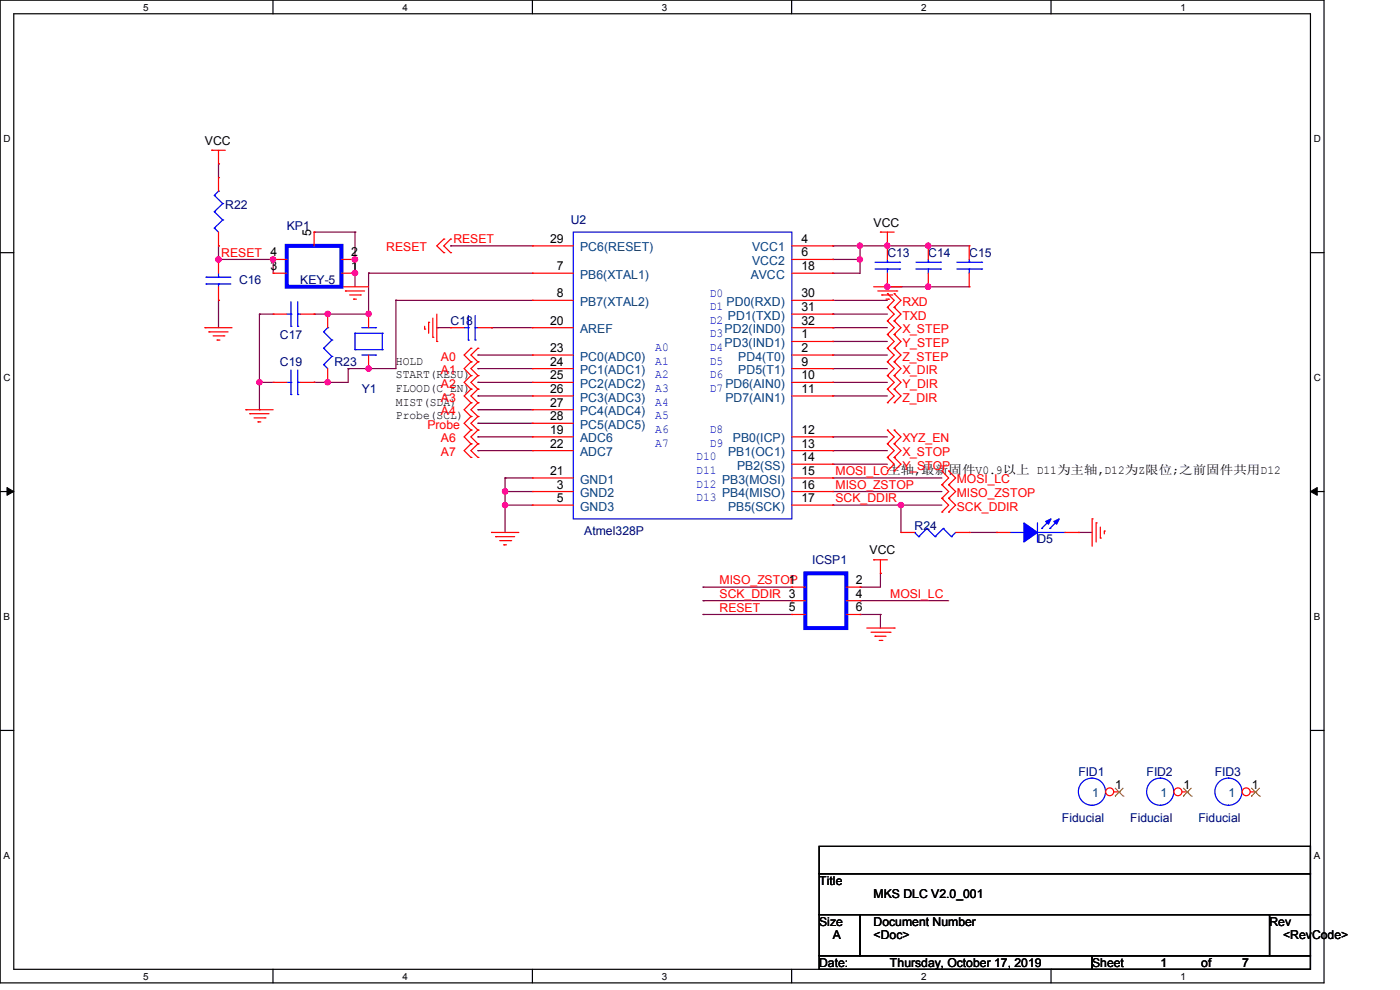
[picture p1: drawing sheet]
<svg xmlns="http://www.w3.org/2000/svg" width="297mm" height="210mm" viewBox="0 0 297 210" stroke-linecap="round" stroke-linejoin="round" font-family="sans-serif">
<path d="M0 0h280.9v208.5h-280.9zM2.9 2.9h275.1v202.7h-275.1z" fill="none" stroke="#000" stroke-width=".25"/>
<g fill="#fff">
<path d="M30.4 .3h1.1v2.4h-1.1z"/>
<path d="M30.4 205.9h1.1v2.3h-1.1z"/>
</g>
<path d="M57.9 0v2.9M57.9 205.6v2.9" fill="none" stroke="#000" stroke-width=".25"/>
<g fill="#fff">
<path d="M85.4 .3h1.1v2.4h-1.1z"/>
<path d="M85.4 205.9h1.1v2.3h-1.1z"/>
</g>
<path d="M112.9 0v2.9M112.9 205.6v2.9" fill="none" stroke="#000" stroke-width=".25"/>
<g fill="#fff">
<path d="M140.4 .3h1.2v2.4h-1.2z"/>
<path d="M140.4 205.9h1.2v2.3h-1.2z"/>
</g>
<path d="M167.9 0v2.9M167.9 205.6v2.9" fill="none" stroke="#000" stroke-width=".25"/>
<g fill="#fff">
<path d="M195.4 .3h1.2v2.4h-1.2z"/>
<path d="M195.4 205.9h1.2v2.3h-1.2z"/>
</g>
<path d="M223 0v2.9M223 205.6v2.9" fill="none" stroke="#000" stroke-width=".25"/>
<g fill="#fff">
<path d="M250.4 .3h1.2v2.4h-1.2z"/>
<path d="M250.4 205.9h1.2v2.3h-1.2z"/>
<path d="M.8 28.2h1.4v2.4h-1.4z"/>
<path d="M278.7 28.2h1.5v2.4h-1.5z"/>
<path d="M.8 78.9h1.4v2.3h-1.4z"/>
<path d="M278.7 78.9h1.5v2.3h-1.5z"/>
</g>
<path d="M0 53.6h2.9M278 53.6h2.9" fill="none" stroke="#000" stroke-width=".25"/>
<g fill="#fff">
<path d="M.8 129.6h1.3v2.3h-1.3z"/>
<path d="M278.7 129.6h1.4v2.3h-1.4z"/>
</g>
<path d="M0 104.3h2.9M278 104.3h2.9" fill="none" stroke="#000" stroke-width=".25"/>
<path d="M1.5 103.4l1.4 .9-1.4 .8zM278 104.3l1.4-.9v1.7z" fill="#000" stroke="#000" stroke-width=".21"/>
<g fill="#fff">
<path d="M.8 180.3h1.3v2.3h-1.3z"/>
<path d="M278.7 180.3h1.4v2.3h-1.4z"/>
</g>
<path d="M0 154.9h2.9M278 154.9h2.9M173.8 179.5h104.2v5.8h-104.2zM173.8 185.3h104.2v8.7h-104.2zM173.8 194h8.7v8.7h-8.7zM182.5 194h86.8v8.7h-86.8zM269.3 194h8.7v8.7h-8.7zM173.8 202.7h57.9v2.9h-57.9zM231.7 202.7h46.3v2.9h-46.3z" fill="none" stroke="#000" stroke-width=".25"/>
<g fill="none" stroke="#800040" stroke-width=".25">
<path d="M46.4 34.8h.1M46.4 34.8v2.9M46.4 52.2h.1M46.4 55h.1M46.4 55h11.6M46.4 52.2v2.8M58 55h.1M58 55v3M66.6 49.2h.1M66.6 49.2h8.7M75.3 49.2h.1M75.3 58h.1"/>
<path d="M75.3 55h.1M75.3 49.2v11.6M78.2 58h.1M78.2 58h34.7M78.2 58v8.6h-11.6M95.6 52.2h.1M95.6 52.2h17.3M176.7 58h.1M176.7 55h.1M176.7 52.2h.1M176.7 52.2h28.9M176.7 55h5.8"/>
<path d="M182.5 52.2h.1M182.5 55h.1M182.5 52.2v5.8h-5.8M188.3 52.2h.1M196.9 52.2h.1M46.4 63.7h.1M46.4 63.7v5.8M55 66.6h.1M55 66.6h3M55 66.6v20.3M66.6 66.6h.1M69.5 66.6h.1"/>
<path d="M73.9 78.2h.1M73.9 78.2v2.9h-7.3M78.2 78.2h.1M84 63.7h.1M84 63.7v14.5h-10.1M84 63.7h28.9M92.7 69.5h.1M92.7 69.5h2.9M101.4 75.3h.1M101.4 78.2h.1M101.4 78.2h11.5M101.4 75.3h11.5"/>
<path d="M104.3 69.5h.1M104.3 69.5h8.6M176.7 63.7h.1M176.7 66.6h.1M176.7 69.5h.1M176.7 72.4h.1M176.7 75.3h.1M176.7 78.2h.1M176.7 66.6h11.6M176.7 78.2h11.6M176.7 63.7h11.6M176.7 69.5h11.6"/>
<path d="M176.7 72.4h11.6M176.7 75.3h11.6M188.3 60.8h.1M188.3 60.8h17.3M196.9 60.8h.1M55 81.1h.1M55 86.9h.1M55 81.1h3M66.6 81.1h.1M69.5 81.1h.1M101.4 81.1h.1M101.4 84h.1"/>
<path d="M101.4 86.9h.1M101.4 89.8h.1M101.4 92.7h.1M101.4 95.6h.1M101.4 81.1h11.5M101.4 84h11.5M101.4 92.7h11.5M101.4 95.6h11.5M101.4 86.9h11.5M101.4 89.8h11.5M176.7 81.1h.1M176.7 84h.1"/>
<path d="M176.7 92.7h.1M176.7 95.6h.1M176.7 98.5h.1M176.7 81.1h11.6M176.7 84h11.6M176.7 92.7h11.6M176.7 95.6h11.6M176.7 98.5h11.6M107.1 101.4h.1M107.1 107.1h.1M107.1 104.3h.1M107.1 101.4h5.8"/>
<path d="M107.1 101.4v11.5M107.1 107.1h5.8M107.1 104.3h5.8M176.7 101.4h.1M176.7 104.3h.1M176.7 107.1h.1M176.7 101.4h23.1M176.7 107.1h23.1M176.7 104.3h23.1M191.1 107.1h.1M191.1 107.1v5.8M205.6 112.9h5.8"/>
<path d="M211.4 112.9h.1M228.8 112.9h.1M228.8 112.9h2.9M149.1 127.4h.1M149.1 124.5h.1M149.1 130.3h.1M149.1 127.4h18.9M149.1 124.5h18.9M149.1 130.3h18.9M182.5 127.4h.1M182.5 124.5h.1M182.5 130.3h.1"/>
<path d="M182.5 127.4h18.8M182.5 130.3h4.3M186.8 121.6h.1M186.8 130.3h.1M186.8 121.6v2.9h-4.3M186.8 130.3v2.9"/>
</g>
<g fill="#f0f" stroke="#f0f" stroke-width=".25">
<circle cx="196.9" cy="60.8" r=".56"/>
<circle cx="188.2" cy="60.8" r=".56"/>
<circle cx="196.9" cy="52.1" r=".55"/>
<circle cx="188.2" cy="52.1" r=".55"/>
<circle cx="182.4" cy="55" r=".55"/>
<circle cx="75.3" cy="57.9" r=".56"/>
<circle cx="46.3" cy="55" r=".56"/>
<circle cx="57.9" cy="55" r=".55"/>
<circle cx="75.3" cy="55" r=".56"/>
<circle cx="107.1" cy="107.1" r=".55"/>
<circle cx="78.2" cy="78.2" r=".55"/>
<circle cx="78.2" cy="66.6" r=".55"/>
<circle cx="69.5" cy="66.6" r=".55"/>
<circle cx="69.5" cy="81.1" r=".55"/>
<circle cx="191.1" cy="107.1" r=".56"/>
<circle cx="182.4" cy="52.1" r=".55"/>
<circle cx="107.1" cy="104.2" r=".56"/>
<circle cx="55" cy="81.1" r=".55"/>
</g>
<g fill="none" stroke="#f00" stroke-width=".25">
<path d="M44.9 31.9h.1M44.9 31.9h2.9M46.4 34.8h.1M46.4 31.9v2.9M94.1 50.7h.1M94.1 53.6h.1M94.1 50.7l-1.4 1.5 1.4 1.4M95.6 50.7h.1M95.6 53.6h.1M95.6 50.7l-1.5 1.5 1.5 1.4M186.8 49.2h.1M186.8 49.2h2.9"/>
<path d="M188.3 52.2h.1M188.3 49.2v3M205.6 52.2h.1M205.6 52.2v2.8M205.6 58v2.8M43.5 69.5h.1M43.5 69.5h5.7M44.3 70.4h.1M44.3 70.4h4.1M45.2 71.2h2.3M46.1 72.1h.1M46.1 72.1h.6"/>
<path d="M47.5 71.2h.1M72.4 60.8h.1M72.4 60.8h5.8M73.3 61.7h.1M73.3 61.7h4M74.2 62.6h2.3M75 63.5h.1M75 63.5h.6M76.5 62.6h.1M90.1 69.8h.1M90.1 69.2v.6M90.9 68.4h.1"/>
<path d="M90.9 68.4v2.3M91.8 71.5h.1M91.8 67.5v4M92.7 72.4h.1M92.7 66.6v5.8M99.9 79.7h.1M99.9 76.8h.1M99.9 73.9h.1M99.9 79.7l-1.4 1.4 1.4 1.4M99.9 76.8l-1.4 1.4 1.4 1.5M99.9 73.9l-1.4 1.4 1.4 1.5M101.4 79.7h.1"/>
<path d="M101.4 76.8h.1M101.4 73.9h.1M101.4 79.7l-1.5 1.4 1.5 1.4M101.4 76.8l-1.5 1.4 1.5 1.5M101.4 73.9l-1.5 1.4 1.5 1.5M185.3 60.8h5.8M186.2 61.7h4M187.1 62.6h.1M187.1 62.6h2.3M188 63.5h.5M188.3 73.9h.1M188.3 76.8h.1"/>
<path d="M188.3 71h.1M188.3 79.7h.1M188.3 68.1h.1M188.3 65.2h.1M188.3 62.3h.1M188.3 73.9l1.4 1.4-1.4 1.5M188.3 71l1.4 1.4-1.4 1.5M188.3 79.7l1.4 1.4-1.4 1.4M188.3 76.8l1.4 1.4-1.4 1.5M188.3 68.1l1.4 1.4-1.4 1.5M188.3 65.2l1.4 1.4-1.4 1.5M188.3 62.3l1.4 1.4-1.4 1.5"/>
<path d="M188.5 63.5h.1M189.7 73.9h.1M189.7 76.8h.1M189.7 71h.1M189.7 79.7h.1M189.7 68.1h.1M189.7 65.2h.1M189.7 62.3h.1M189.7 73.9l1.4 1.4-1.4 1.5M189.7 71l1.4 1.4-1.4 1.5M189.7 79.7l1.4 1.4-1.4 1.4M189.7 76.8l1.4 1.4-1.4 1.5"/>
<path d="M189.7 68.1l1.4 1.4-1.4 1.5M189.7 65.2l1.4 1.4-1.4 1.5M189.7 62.3l1.4 1.4-1.4 1.5M190.2 61.7h.1M191.1 60.8h.1M205.6 60.8h.1M52.2 86.9h.1M52.2 86.9h5.8M53 87.8h.1M53 87.8h4.1M53.9 88.6h2.3M54.7 89.5h.1"/>
<path d="M54.7 89.5h.6M56.2 88.6h.1M99.9 88.3h.1M99.9 91.2h.1M99.9 82.5h.1M99.9 85.4h.1M99.9 94.1h.1M99.9 97h.1M99.9 88.3l-1.4 1.5 1.4 1.4M99.9 82.5l-1.4 1.5 1.4 1.4M99.9 85.4l-1.4 1.5 1.4 1.4M99.9 91.2l-1.4 1.5 1.4 1.4"/>
<path d="M99.9 94.1l-1.4 1.5 1.4 1.4M101.4 88.3h.1M101.4 91.2h.1M101.4 82.5h.1M101.4 85.4h.1M101.4 94.1h.1M101.4 97h.1M101.4 88.3l-1.5 1.5 1.5 1.4M101.4 82.5l-1.5 1.5 1.5 1.4M101.4 85.4l-1.5 1.5 1.5 1.4M101.4 91.2l-1.5 1.5 1.5 1.4M101.4 94.1l-1.5 1.5 1.5 1.4"/>
<path d="M188.3 91.2h.1M188.3 94.1h.1M188.3 82.5h.1M188.3 85.4h.1M188.3 97h.1M188.3 99.9h.1M188.3 91.2l1.4 1.5-1.4 1.4M188.3 82.5l1.4 1.5-1.4 1.4M188.3 94.1l1.4 1.5-1.4 1.4M188.3 97l1.4 1.5-1.4 1.4M189.7 91.2h.1M189.7 94.1h.1"/>
<path d="M189.7 82.5h.1M189.7 85.4h.1M189.7 97h.1M189.7 99.9h.1M189.7 91.2l1.4 1.5-1.4 1.4M189.7 82.5l1.4 1.5-1.4 1.4M189.7 94.1l1.4 1.5-1.4 1.4M189.7 97l1.4 1.5-1.4 1.4M199.8 99.9h.1M199.8 99.9l1.5 1.5-1.5 1.4M201.3 99.9h.1M201.3 99.9l1.4 1.5-1.4 1.4"/>
<path d="M104.3 112.9h.1M104.3 112.9h5.8M105.2 113.8h.1M105.2 113.8h4M106 114.7h2.3M106.9 115.6h.1M106.9 115.6h.5M108.3 114.7h.1M185.3 118.7h.1M185.3 118.7h3M186.8 118.7v2.9M199.8 102.8h.1"/>
<path d="M199.8 105.7h.1M199.8 108.6h.1M199.8 105.7l1.5 1.4-1.5 1.5M199.8 102.8l1.5 1.5-1.5 1.4M201.3 102.8h.1M201.3 105.7h.1M201.3 108.6h.1M201.3 102.8l1.4 1.5-1.4 1.4M201.3 105.7l1.4 1.4-1.4 1.5M231.7 110.1h.1M231.7 110.1v5.8M232.5 110.9h.1"/>
<path d="M232.5 110.9v4.1M233.4 114.1h.1M233.4 111.8v2.3M234.3 112.6h.1M234.3 112.6v.6M183.9 133.2h5.8M184.8 134.1h4M185.6 135h.1M185.6 135h2.4M186.5 135.8h.6M186.8 121.6h.1M187.1 135.8h.1"/>
<path d="M188.8 134.1h.1M189.7 133.2h.1"/>
</g>
<g fill="none" stroke="#00f" stroke-width=".25">
<path d="M203 57.1h5.2M203 55.6h5.2M205.6 55.6h.1M205.6 57.1h.1M205.6 55v.6M205.6 57.1v.9M208.2 57.1h.1M208.2 55.6h.1"/>
<circle cx="231.6" cy="167.9" r="2.88"/>
</g>
<circle cx="235.4" cy="168" r=".84" fill="#fff" stroke="#f00" stroke-width=".25"/>
<g fill="none" stroke="#f00" stroke-width=".25">
<path d="M46.4 55h.1M46.4 55v3M188.3 52.2h.1M188.3 52.2v2.8M188.3 58v2.8M196.9 52.2h.1M196.9 52.2v2.8M196.9 58v2.8M46.4 63.7h.1M46.4 60.8v2.9M58 66.6h.1M58 66.6h2.8"/>
<path d="M63.7 66.6h2.9M66.6 66.6h.1M78.2 78.2h.1M78.2 66.6h.1M78.2 66.6v2.9M78.2 75.3v2.9M95.6 69.5h.1M95.6 69.5h2.9M101.4 69.5h2.9M104.3 69.5h.1M188.3 60.8h.1M196.9 60.8h.1"/>
<path d="M58 81.1h.1M58 81.1h2.8M63.7 81.1h2.9M66.6 81.1h.1M168 124.5h.1M168 127.4h.1M168 130.3h.1M168 124.5h2.9M168 127.4h2.9M168 130.3h2.9M179.5 124.5h3M179.5 127.4h3"/>
<path d="M179.5 130.3h3M182.5 124.5h.1M182.5 127.4h.1M182.5 130.3h.1M236.3 168h1.1M237.4 168h.1"/>
</g>
<path d="M236.5 168.9h.1M236.5 167.1l1.8 1.8M238.3 168.9h.1M238.3 167.1l-1.8 1.8" fill="none" stroke="#804000" stroke-width=".21"/>
<g fill="none" stroke="#00f" stroke-width=".25">
<path d="M43.7 58.8h.1M43.7 58.8h5.3M46.4 58.8h.1M46.4 58v.8M185.6 57.1h5.2M185.6 55.6h5.2M188.3 55.6h.1M188.3 57.1h.1M188.3 55v.6M188.3 57.1v.9M190.8 57.1h.1M190.8 55.6h.1"/>
<path d="M194.3 57.1h5.2M194.3 55.6h5.2M196.9 55.6h.1M196.9 57.1h.1M196.9 55v.6M196.9 57.1v.9M199.5 57.1h.1M199.5 55.6h.1M43.7 60.2h.1M43.7 60.2h5.3M46.4 60.2h.1M46.4 60.2v.6"/>
<path d="M60.8 66.6h.9M61.7 69.2h.1M61.7 66.6h.1M61.7 64v5.2M61.7 78.5v5.2M63.2 66.6h.1M63.2 69.2h.1M63.2 64v5.2M63.2 78.5v5.2M63.2 66.6h.5M75.3 70.7h.1M75.3 74.2h.1"/>
<path d="M75.3 74.2h5.8M75.3 70.7h5.8M75.3 70.7v3.5M76.8 69.5h2.9M76.8 75.3h2.9M79.7 75.3h.1M79.7 69.5h.1M81.1 74.2h.1M81.1 70.7h.1M81.1 70.7v3.5M98.5 69.5h.9M99.4 72.1h.1"/>
<path d="M99.4 69.5h.1M99.4 66.9v5.2M100.8 69.5h.1M100.8 72.1h.1M100.8 69.5h.6M100.8 66.9v5.2M60.8 81.1h.9M61.7 83.7h.1M61.7 81.1h.1M63.2 81.1h.1M63.2 83.7h.1M63.2 81.1h.5"/>
<circle cx="246.1" cy="167.9" r="2.88"/>
</g>
<path d="M170.9 121.6h8.6v11.6h-8.6z" fill="none" stroke="#00f" stroke-width=".85"/>
<circle cx="249.9" cy="168" r=".84" fill="#fff" stroke="#f00" stroke-width=".25"/>
<g fill="none" stroke="#f00" stroke-width=".25">
<path d="M46.4 37.7h.1M46.4 37.7v2.9M46.4 52.2h.1M46.4 49.2v3M58 58h.1M58 55h.1M58 58h2.8M58 55h2.8M66.6 49.2h.1M66.6 49.2v3M72.4 58h2.9M72.4 55h2.9"/>
<path d="M75.3 58h.1M75.3 55h.1M112.9 52.2h.1M112.9 58h.1M112.9 58h8.7M112.9 52.2h8.7M168 58h8.7M168 55h8.7M168 52.2h8.7M176.7 52.2h.1M176.7 55h.1M176.7 58h.1"/>
<path d="M112.9 63.7h.1M112.9 69.5h.1M112.9 75.3h.1M112.9 78.2h.1M112.9 63.7h8.7M112.9 69.5h8.7M112.9 75.3h8.7M112.9 78.2h8.7M168 63.7h8.7M168 69.5h8.7M168 72.4h8.7M168 75.3h8.7"/>
<path d="M168 78.2h8.7M168 66.6h8.7M176.7 72.4h.1M176.7 75.3h.1M176.7 78.2h.1M176.7 63.7h.1M176.7 66.6h.1M176.7 69.5h.1M112.9 81.1h.1M112.9 84h.1M112.9 86.9h.1M112.9 89.8h.1"/>
<path d="M112.9 92.7h.1M112.9 95.6h.1M112.9 81.1h8.7M112.9 84h8.7M112.9 92.7h8.7M112.9 95.6h8.7M112.9 86.9h8.7M112.9 89.8h8.7M168 81.1h8.7M168 84h8.7M168 92.7h8.7M168 95.6h8.7"/>
<path d="M168 98.5h8.7M176.7 81.1h.1M176.7 84h.1M176.7 92.7h.1M176.7 95.6h.1M176.7 98.5h.1M112.9 101.4h.1M112.9 104.3h.1M112.9 107.1h.1M112.9 101.4h8.7M112.9 104.3h8.7M112.9 107.1h8.7"/>
<path d="M168 101.4h8.7M168 104.3h8.7M168 107.1h8.7M176.7 101.4h.1M176.7 104.3h.1M176.7 107.1h.1M191.1 112.9h.1M191.1 112.9h2.9M202.7 112.9h2.9M205.6 112.9h.1M211.4 112.9h.1M211.4 112.9h2.9"/>
<path d="M225.9 112.9h2.9M228.8 112.9h.1M250.8 168h1.1M251.9 168h.1"/>
</g>
<path d="M251 168.9h.1M251 167.1l1.8 1.8M252.8 168.9h.1M252.8 167.1l-1.8 1.8" fill="none" stroke="#804000" stroke-width=".21"/>
<g fill="none" stroke="#00f" stroke-width=".25">
<path d="M45.5 48.4h.1M45.5 44.9h.1M45.5 41.4h.1M45.5 48.4l.9 .8M45.5 44.9l1.7 1.8M45.5 41.4l1.7 1.8M46.4 40.6h.1M46.4 40.6l-.9 .8M47.2 46.7h.1M47.2 43.2h.1M47.2 46.7l-1.7 1.7M47.2 43.2l-1.7 1.7"/>
<path d="M121.6 49.2h46.4v60.9h-46.4zM194 112.9h.1M194 112.9l.9 .9M194.9 113.8h.1M196.6 112.1h.1M196.6 112.1l1.8 1.7M196.6 112.1l-1.7 1.7M198.4 113.8h.1M200.1 112.1h.1M200.1 112.1l1.7 1.7M200.1 112.1l-1.7 1.7M201.8 113.8h.1"/>
<path d="M202.7 112.9l-.9 .9M214.3 112.9h2.9M217.2 112.9h.1M220.1 115h.1M220.1 110.9v4.1M220.1 112.9h5.8M221 112.1h.1M222.7 112.1h.1M222.7 110.4l-1.7 1.7M224.5 110.4l-1.8 1.7M225.9 112.9h.1"/>
<circle cx="260.6" cy="167.9" r="2.88"/>
</g>
<g fill="#00f" stroke="#00f" stroke-width=".25">
<path d="M217.2 110.9l2.9 2-2.9 2.1z" fill-rule="evenodd"/>
<path d="M223.6 110.6l1.1-.5-.5 1.1z" fill-rule="evenodd"/>
<path d="M221.8 110.6l1.2-.5-.6 1.1z" fill-rule="evenodd"/>
</g>
<path d="M60.8 52.2h11.6v8.6h-11.6z" fill="none" stroke="#00f" stroke-width=".85"/>
<circle cx="264.4" cy="168" r=".84" fill="#fff" stroke="#f00" stroke-width=".25"/>
<path d="M69.5 66.6h.1M69.5 66.6v2.9M69.5 78.2v2.9M69.5 81.1h.1M265.3 168h1.1M266.4 168h.1" fill="none" stroke="#f00" stroke-width=".25"/>
<path d="M265.5 168.9h.1M265.5 167.1l1.7 1.8M267.2 168.9h.1M267.2 167.1l-1.7 1.8" fill="none" stroke="#804000" stroke-width=".21"/>
<path d="M68.7 77.3h.1M68.7 73.9h.1M68.7 70.4h.1M68.7 77.3l.8 .9M68.7 73.9l1.7 1.7M68.7 70.4l1.7 1.7M69.5 69.5h.1M69.5 69.5l-.8 .9M70.4 75.6h.1M70.4 72.1h.1M70.4 75.6l-1.7 1.7M70.4 72.1l-1.7 1.8" fill="none" stroke="#00f" stroke-width=".25"/>
<g fill="#f0f" stroke="#f0f" stroke-width=".25">
<circle cx="196.9" cy="60.8" r=".56"/>
<circle cx="188.2" cy="60.8" r=".56"/>
<circle cx="196.9" cy="52.1" r=".55"/>
<circle cx="188.2" cy="52.1" r=".55"/>
<circle cx="182.4" cy="55" r=".55"/>
<circle cx="75.3" cy="57.9" r=".56"/>
<circle cx="46.3" cy="55" r=".56"/>
<circle cx="57.9" cy="55" r=".55"/>
<circle cx="75.3" cy="55" r=".56"/>
<circle cx="107.1" cy="107.1" r=".55"/>
<circle cx="78.2" cy="78.2" r=".55"/>
<circle cx="78.2" cy="66.6" r=".55"/>
<circle cx="69.5" cy="66.6" r=".55"/>
<circle cx="69.5" cy="81.1" r=".55"/>
<circle cx="191.1" cy="107.1" r=".56"/>
<circle cx="182.4" cy="52.1" r=".55"/>
<circle cx="107.1" cy="104.2" r=".56"/>
<circle cx="55" cy="81.1" r=".55"/>
</g>
<g font-size="2.6">
<text x="43.5" y="30.7">VCC</text>
<text x="66" y="50.1" transform="rotate(-90 66 50.1)">5</text>
<text x="116.7" y="51.5">29</text>
<text x="170" y="51.5">4</text>
<text x="185.3" y="48.1">VCC</text>
<text x="57.4" y="57.3">3</text>
<text x="74.5" y="57.3">1</text>
<text x="74.5" y="54.4">2</text>
<text x="118.1" y="57.3">7</text>
<text x="170" y="54.4">6</text>
<text x="170" y="57.3">18</text>
<text x="118.1" y="63.1">8</text>
<text x="170" y="63.1">30</text>
<text x="170" y="66">31</text>
<text x="116.7" y="68.9">20</text>
<text x="170" y="71.8">1</text>
<text x="170" y="68.9">32</text>
<text x="84" y="77.4">HOLD</text>
<text x="116.7" y="74.7">23</text>
<text x="116.7" y="77.6">24</text>
<text x="170" y="74.7">2</text>
<text x="170" y="77.6">9</text>
<text x="84" y="80.3">START(RESU)</text>
<text x="84" y="83.2">FLOOD(C_EN)</text>
<text x="116.7" y="80.5">25</text>
<text x="116.7" y="83.4">26</text>
<text x="170" y="80.5">10</text>
<text x="170" y="83.4">11</text>
<text x="84" y="86.1">MIST(SDA)</text>
<text x="84" y="89">Probe(SCL)</text>
<text x="116.7" y="86.3">27</text>
<text x="116.7" y="89.2">28</text>
<text x="116.7" y="92">19</text>
<text x="116.7" y="95">22</text>
<text x="170" y="92">12</text>
<text x="170" y="95">13</text>
<text x="116.7" y="100.8">21</text>
<text x="170" y="97.8">14</text>
<text x="170" y="100.8">15</text>
<text x="118.1" y="103.6">3</text>
<text x="118.1" y="106.5">5</text>
<text x="170" y="103.6">16</text>
<text x="170" y="106.5">17</text>
<text x="184.5" y="117.6">VCC</text>
<text x="167.4" y="123.9">1</text>
<text x="181.6" y="123.9">2</text>
<text x="167.4" y="129.7">5</text>
<text x="181.6" y="126.8">4</text>
<text x="181.6" y="129.7">6</text>
<text x="236.6" y="167.3">1</text>
<text x="251.1" y="167.3">1</text>
<text x="265.5" y="167.3">1</text>
<text x="173.8" y="187.7">Title</text>
<text x="185.3" y="190.6">MKS DLC V2.0_001</text>
<text x="173.8" y="196.3">Size</text>
<text x="185.3" y="196.3">Document Number</text>
<text x="269.3" y="196.3">Rev</text>
<text x="176.7" y="199.3">A</text>
<text x="185.3" y="199.3">&lt;Doc&gt;</text>
<text x="272.2" y="199.3">&lt;RevCode&gt;</text>
<text x="173.8" y="205.1">Date:</text>
<text x="188.8" y="205.1">Thursday, October 17, 2019</text>
<text x="231.7" y="205.1">Sheet</text>
<text x="246.2" y="205.1">1</text>
<text x="254.8" y="205.1">of</text>
<text x="263.5" y="205.1">7</text>
</g>
<g font-size="2.6" fill="#000080">
<text x="47.8" y="44.3">R22</text>
<text x="121.1" y="47.5">U2</text>
<text x="60.8" y="48.7">KP1</text>
<text x="188.3" y="54.5">C13</text>
<text x="196.9" y="54.5">C14</text>
<text x="205.6" y="54.5">C15</text>
<text x="50.7" y="60.3">C16</text>
<text x="63.7" y="60.3">KEY-5</text>
<text x="59.4" y="71.8">C17</text>
<text x="95.6" y="69">C18</text>
<text x="59.4" y="77.6">C19</text>
<text x="70.9" y="77.6">R23</text>
<text x="76.7" y="83.4">Y1</text>
<text x="123.9" y="113.5">Atmel328P</text>
<text x="194" y="112.4">R24</text>
<text x="172.3" y="119.6">ICSP1</text>
<text x="220.1" y="115.3">D5</text>
<text x="228.8" y="164.5">FID1</text>
<text x="243.2" y="164.5">FID2</text>
<text x="257.7" y="164.5">FID3</text>
<text x="225.3" y="174.4">Fiducial</text>
<text x="239.8" y="174.4">Fiducial</text>
<text x="254.2" y="174.4">Fiducial</text>
</g>
<g font-size="2.6" fill="#f00">
<text x="82" y="53.3">RESET</text>
<text x="96.2" y="51.6">RESET</text>
<text x="46.9" y="54.4">RESET 4</text>
<text x="191.4" y="64.9">RXD</text>
<text x="191.4" y="70.7">X_STEP</text>
<text x="191.4" y="67.8">TXD</text>
<text x="93.6" y="76.5">A0</text>
<text x="191.4" y="76.5">Z_STEP</text>
<text x="191.4" y="73.6">Y_STEP</text>
<text x="93.6" y="82.3">A2</text>
<text x="93.6" y="79.4">A1</text>
<text x="191.4" y="82.3">Y_DIR</text>
<text x="191.4" y="79.4">X_DIR</text>
<text x="93.6" y="85.2">A3</text>
<text x="93.6" y="88.1">A4</text>
<text x="191.4" y="85.2">Z_DIR</text>
<text x="90.7" y="91">Probe</text>
<text x="93.6" y="93.9">A6</text>
<text x="191.4" y="93.9">XYZ_EN</text>
<text x="93.6" y="96.7">A7</text>
<text x="177.2" y="100.8">MOSI_LC主轴,最新固件V0.9以上 D11为主轴,D12为Z限位;之前固件共用D12</text>
<text x="191.4" y="96.7">X_STOP</text>
<text x="191.4" y="99.7">Y_STOP</text>
<text x="177.2" y="103.7">MISO_ZSTOP</text>
<text x="177.2" y="106.6">SCK_DDIR</text>
<text x="203" y="105.5">MISO_ZSTOP</text>
<text x="203" y="102.5">MOSI_LC</text>
<text x="203" y="108.3">SCK_DDIR</text>
<text x="152.6" y="124">MISO_ZSTOP</text>
<text x="152.6" y="126.8">SCK_DDIR 3</text>
<text x="152.6" y="129.8">RESET</text>
<text x="188.8" y="126.8">MOSI_LC</text>
</g>
<g font-size="2.6" fill="#004080">
<text x="123.1" y="53.3">PC6(RESET)</text>
<text x="159.6" y="53.3">VCC1</text>
<text x="123.1" y="59.1">PB6(XTAL1)</text>
<text x="159.3" y="59.1">AVCC</text>
<text x="159.6" y="56.2">VCC2</text>
<text x="123.1" y="64.9">PB7(XTAL2)</text>
<text x="154.1" y="64.9">PD0(RXD)</text>
<text x="123.1" y="70.7">AREF</text>
<text x="153.7" y="70.7">PD2(IND0)</text>
<text x="154.4" y="67.8">PD1(TXD)</text>
<text x="123.1" y="76.5">PC0(ADC0)</text>
<text x="153.7" y="73.6">PD3(IND1)</text>
<text x="156.6" y="76.5">PD4(T0)</text>
<text x="123.1" y="79.4">PC1(ADC1)</text>
<text x="123.1" y="82.3">PC2(ADC2)</text>
<text x="153.9" y="82.3">PD6(AIN0)</text>
<text x="156.6" y="79.4">PD5(T1)</text>
<text x="123.1" y="85.2">PC3(ADC3)</text>
<text x="123.1" y="88.1">PC4(ADC4)</text>
<text x="153.9" y="85.2">PD7(AIN1)</text>
<text x="123.1" y="91">PC5(ADC5)</text>
<text x="123.1" y="93.9">ADC6</text>
<text x="155.5" y="93.9">PB0(ICP)</text>
<text x="123.1" y="96.8">ADC7</text>
<text x="154.5" y="96.8">PB1(OC1)</text>
<text x="156.4" y="99.7">PB2(SS)</text>
<text x="123.1" y="102.6">GND1</text>
<text x="123.1" y="105.5">GND2</text>
<text x="153.2" y="102.6">PB3(MOSI)</text>
<text x="153.2" y="105.5">PB4(MISO)</text>
<text x="123.1" y="108.3">GND3</text>
<text x="154.5" y="108.3">PB5(SCK)</text>
<text x="231.7" y="169.2">1</text>
<text x="246.2" y="169.2">1</text>
<text x="260.6" y="169.2">1</text>
</g>
<g font-size="2.6" fill="#00f">
<text x="150.6" y="62.9">D0</text>
<text x="150.6" y="65.8">D1</text>
<text x="150.6" y="68.7">D2</text>
<text x="150.6" y="71.6">D3</text>
<text x="139" y="74.5">A0</text>
<text x="139" y="77.4">A1</text>
<text x="150.6" y="74.5">D4</text>
<text x="150.6" y="77.4">D5</text>
<text x="139" y="80.3">A2</text>
<text x="139" y="83.2">A3</text>
<text x="150.6" y="80.3">D6</text>
<text x="150.6" y="83.2">D7</text>
<text x="139" y="86.1">A4</text>
<text x="139" y="89">A5</text>
<text x="139" y="91.9">A6</text>
<text x="139" y="94.7">A7</text>
<text x="150.6" y="91.9">D8</text>
<text x="150.6" y="94.7">D9</text>
<text x="147.7" y="97.7">D10</text>
<text x="147.7" y="100.5">D11</text>
<text x="147.7" y="103.5">D12</text>
<text x="147.7" y="106.3">D13</text>
</g>
<g font-size="2.1">
<text x="30.4" y="2.2">5</text>
<text x="85.4" y="2.2">4</text>
<text x="140.4" y="2.2">3</text>
<text x="195.4" y="2.2">2</text>
<text x="250.5" y="2.2">1</text>
<text x=".8" y="30.1">D</text>
<text x="278.7" y="30.1">D</text>
<text x=".8" y="80.8">C</text>
<text x="278.7" y="80.8">C</text>
<text x=".8" y="131.5">B</text>
<text x="278.7" y="131.5">B</text>
<text x=".8" y="182.2">A</text>
<text x="278.7" y="182.2">A</text>
<text x="30.4" y="207.8">5</text>
<text x="85.4" y="207.8">4</text>
<text x="140.4" y="207.8">3</text>
<text x="195.4" y="207.8">2</text>
<text x="250.5" y="207.8">1</text>
</g>
</svg>
